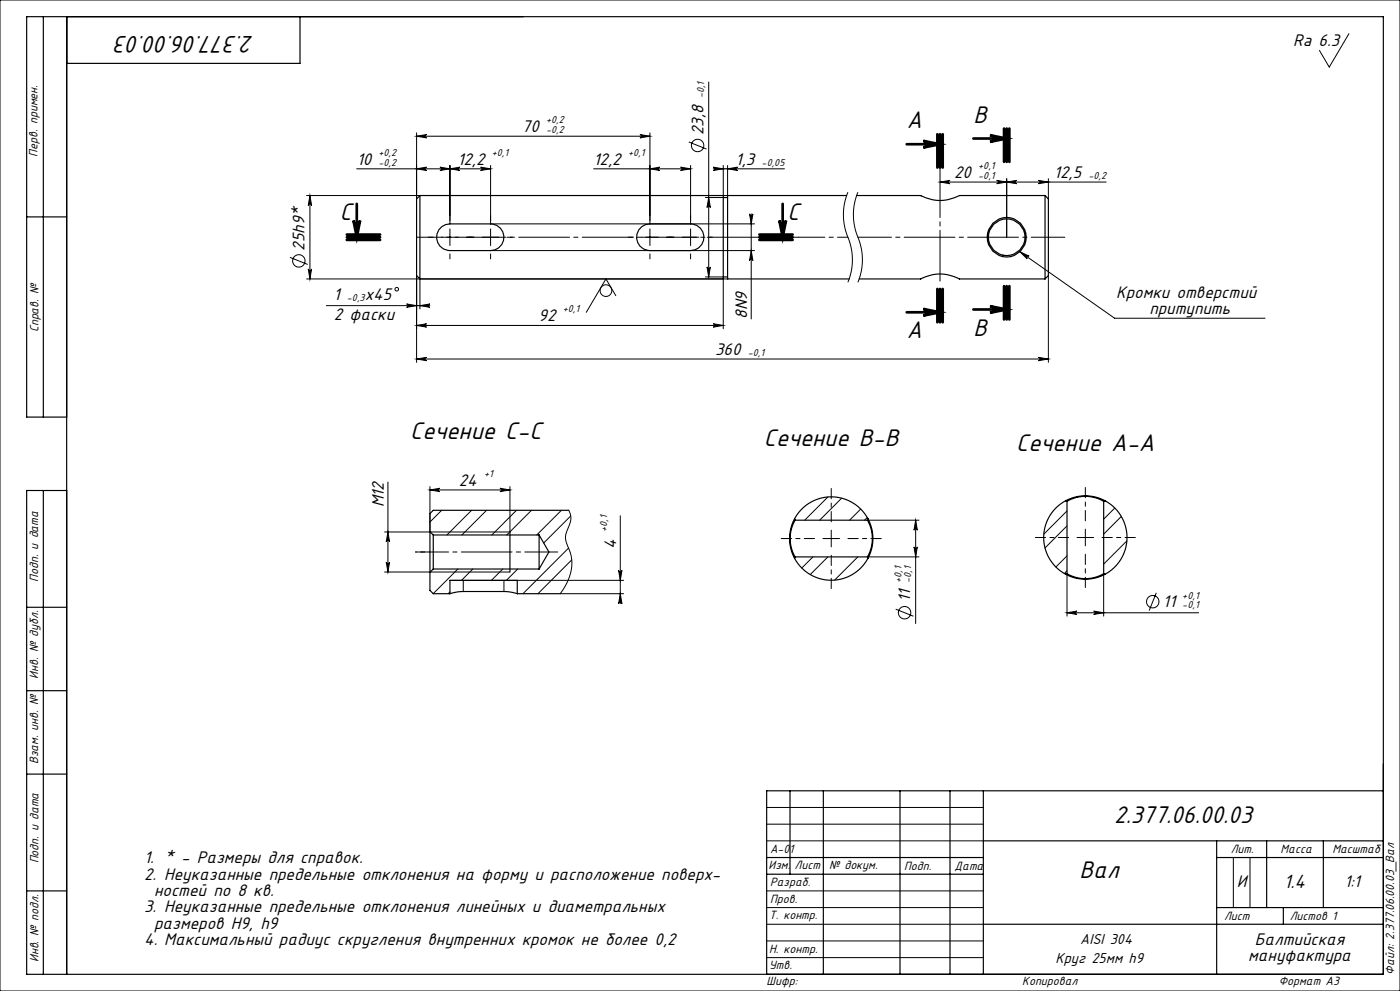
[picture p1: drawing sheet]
<svg xmlns="http://www.w3.org/2000/svg" width="420mm" height="297mm" viewBox="0 0 420 297" stroke-linecap="round" stroke-linejoin="round" font-family="sans-serif">
<g fill="none" stroke="#000" stroke-width=".3">
<path d="M0 0h420v297h-420zM404.7 10.1l-5.9 10-3-5M125 39.8v19.8M195 39.8v27.3M212.6 24.6v58.4M93 58.6l.5 3a.5 .5 0 0 0-.5-.5 .5 .5 0 0 0-.5 .5zM93 58.6v25M107 50.6h40.2M125 40.8h70M125 50.6l3-.5a.5 .5 0 0 0-.5 .5 .5 .5 0 0 0 .5 .5zM125 40.8l3-.5a.5 .5 0 0 0-.5 .5 .5 .5 0 0 0 .5 .5zM132 50.1l3 .5-3 .5a.5 .5 0 0 0 .5-.5 .5 .5 0 0 0-.5-.5z"/>
<path d="M135 49.6v17.5M135 50.6l3-.5a.5 .5 0 0 0-.5 .5 .5 .5 0 0 0 .5 .5zM144.2 50.1l3 .5-3 .5a.5 .5 0 0 0 .5-.5 .5 .5 0 0 0-.5-.5zM147.2 49.6v17.5h79.2M178.1 50.6h29.1M192 40.3l3 .5-3 .5a.5 .5 0 0 0 .5-.5 .5 .5 0 0 0-.5-.5zM195 50.6l3-.5a.5 .5 0 0 0-.5 .5 .5 .5 0 0 0 .5 .5zM204.2 50.1l3 .5-3 .5a.5 .5 0 0 0 .5-.5 .5 .5 0 0 0-.5-.5zM206.6 42.5l5.3 2.2M207.2 49.6v17.5M211.6 59.2h5.4M212.6 59.2l.5 3a.5 .5 0 0 0-.5-.5 .5 .5 0 0 0-.5 .5z"/>
<path d="M214 50.6h21.3M214 50.1l3 .5-3 .5a.5 .5 0 0 0 .5-.5 .5 .5 0 0 0-.5-.5zM217 49.6v9M218.3 49.6v9h-126.3M218.3 50.6l3-.5a.5 .5 0 0 0-.5 .5 .5 .5 0 0 0 .5 .5zM254.4 57.6a18.5 18.5 0 0 0 .6 15.2 17.5 17.5 0 0 1-.6 11.8M257.4 57.6a18.5 18.5 0 0 0 .6 15.2 17.5 17.5 0 0 1-.6 11.8M282 54.6h49.9M282 54.6l3-.5a.5 .5 0 0 0-.5 .5 .5 .5 0 0 0 .5 .5zM299 54.1l3 .5-3 .5a.5 .5 0 0 0 .5-.5 .5 .5 0 0 0-.5-.5zM302 54.6l3-.5a.5 .5 0 0 0-.5 .5 .5 .5 0 0 0 .5 .5zM302 53.6v17.5"/>
<path d="M311.5 54.1l3 .5-3 .5a.5 .5 0 0 0 .5-.5 .5 .5 0 0 0-.5-.5zM314.5 53.6v6M87 77.1l5.3 2.2M132.5 71.1h5M135 68.6v5M147.2 75.1h79.2M192.5 71.1h5M195 68.6v5M212.1 80a.5 .5 0 0 0 .5 .5 .5 .5 0 0 0 .5-.5l-.5 3zM224.9 64.1a.5 .5 0 0 0 .5 .5 .5 .5 0 0 0 .5-.5l-.5 3zM225.4 75.1l.5 3a.5 .5 0 0 0-.5-.5 .5 .5 0 0 0-.5 .5zM225.4 64.1v31.5"/>
<path d="M306 75.5l28.4 19.9h45.1M306 75.5l2.7 1.3a.5 .5 0 0 0-.6 .1 .5 .5 0 0 0 .1 .7zM92 83.6h126.3M92.5 80.6a.5 .5 0 0 0 .5 .5 .5 .5 0 0 0 .5-.5l-.5 3zM97.9 91.6h31.1M122 91.1l3 .5-3 .5a.5 .5 0 0 0 .5-.5 .5 .5 0 0 0-.5-.5zM125 82.6v26M125 97.5h92M125 97.5l3-.5a.5 .5 0 0 0-.5 .5 .5 .5 0 0 0 .5 .5zM126 83.6v9M126 91.6l3-.5a.5 .5 0 0 0-.5 .5 .5 .5 0 0 0 .5 .5zM184.7 88.6l-2.9-5-5.9 10"/>
<path d="M211.6 83h5.4M214 97l3 .5-3 .5a.5 .5 0 0 0 .5-.5 .5 .5 0 0 0-.5-.5zM217 83.6v14.9M314.5 82.6v26M125 107.6h189.5M125 107.6l3-.5a.5 .5 0 0 0-.5 .5 .5 .5 0 0 0 .5 .5zM311.5 107.1l3 .5-3 .5a.5 .5 0 0 0 .5-.5 .5 .5 0 0 0-.5-.5zM116.4 144.5v26.9M116.4 159.4l.5 3a.5 .5 0 0 0-.5-.4 .5 .5 0 0 0-.5 .4zM129 145.8v13.6h-13.6M129 146.8h24M129 146.8l3-.5a.5 .5 0 0 0-.5 .5 .5 .5 0 0 0 .5 .5z"/>
<path d="M132.5 152.9l-3.5 3.6M141.5 152.9l-7.4 7.4M146 152.9l-7.4 7.4M150 146.3l3 .5-3 .5a.5 .5 0 0 0 .5-.5 .5 .5 0 0 0-.5-.5zM153 145.8v13.6h-23.9M155 152.9l-7.4 7.4M159.4 152.9l-7.4 7.4M168.4 152.9l-7.4 7.4M170.6 152.9l.6 1.5v1.3l-1.4 4.1-.1 1.5 1.6 5.3 .2 3.3-.4 1.9-.7 2.1-2.3 4h19M171.2 154.6l-8.1 8.1M186.1 154.6v26.3M248.4 148.9l-7 7"/>
<path d="M249.4 158.9v5M252.5 149.3l-6.6 6.6M258.2 152.6l-3.3 3.3M260.2 155.1l-.8 .8M260.2 155.9h15.5M274.7 155.9l.5 3a.5 .5 0 0 0-.5-.5 .5 .5 0 0 0-.5 .5zM274.7 155.9v31M320.1 153.1l-7 7M320.1 157.6l-6.6 6.6M325.6 158.6v5M334.4 152.3l-3.3 3.3M336.4 154.8l-5.3 5.3"/>
<path d="M115.4 171.4h13.6M115.9 168.4a.5 .5 0 0 0 .5 .5 .5 .5 0 0 0 .5-.5l-.5 3zM129.1 171.4h23.9M135 173.9h52.1M135 177.4l-.6 .5M137.4 170.5l-7.4 7.4M139 173.9v3.4M141.8 170.5l-3.4 3.4M150.8 170.5l-3.4 3.4M151.2 173.9v3.4M155.3 170.5l-3.4 3.4M170.6 164.3l-13.7 13.6"/>
<path d="M171.5 167.8l-10.1 10.1M185.6 170.9a.5 .5 0 0 0 .5 .5 .5 .5 0 0 0 .5-.5l-.5 3zM186.1 177.9l.5 3a.5 .5 0 0 0-.5-.4 .5 .5 0 0 0-.5 .4zM243.9 166.9l-3.4 3.3M246.9 161.4h5M248.4 166.9l-5.3 5.3M257.3 166.9l-6.9 7M260.2 166.9h15.5M274.2 163.9a.5 .5 0 0 0 .5 .5 .5 .5 0 0 0 .5-.5l-.5 3zM320.1 171.9v12.7M320.1 166.6l-3.3 3.3M320.1 171.1l-.8 .8"/>
<path d="M323.1 161.1h5M331.1 171.9v12.7M338.1 162.1l-7 7M346.9 177.7l-2.1 5.3M268.7 182.6l5.3 2.1M320.1 183.6h39.5M320.1 183.6l3-.5a.5 .5 0 0 0-.5 .5 .5 .5 0 0 0 .5 .5zM328.1 183.1l3 .5-3 .5a.5 .5 0 0 0 .5-.5 .5 .5 0 0 0-.5-.5zM230 242h65M230 247h65M230 252h65M370 257v15"/>
<path d="M375 257v15M230 277h65M230 272h65M230 267h65M230 287h65M230 282h65"/>
<circle cx="209.3" cy="43.6" r="1.86"/>
<circle cx="89.7" cy="78.2" r="1.86"/>
<circle cx="119" cy="86.7" r=".53"/>
<circle cx="181.8" cy="87.1" r="1.75"/>
<circle cx="271.4" cy="183.6" r="1.86"/>
<circle cx="345.8" cy="180.3" r="1.86"/>
</g>
<g fill="none" stroke="#000" stroke-width=".35">
<path d="M13 5v120M20 5v287M90 5v14h-70M126 58.6l-1 1v23l1 1M126 58.6v25M126 58.6h91v25h-91M217 59.2h1.3M254 58.6h-35.7v25h36.5M257 58.6h19.2M276.2 58.6a12.2 12.2 0 0 0 11.7 0h25.6M276.2 58.6l.1 .1M313.5 58.6v25"/>
<path d="M313.5 58.6l1 1v23l-1 1M8 65h12M132.6 67.9l1.1-.6 1.3-.2h12.2a4 4 0 0 1 4 4 4 4 0 0 1-4 4h-12.2a4 4 0 0 1-3.8-2.7 4 4 0 0 1 1.4-4.5zM192.6 67.9l1.1-.6 1.3-.2h12.2a4 4 0 0 1 4 4 4 4 0 0 1-4 4h-12.2a4 4 0 0 1-3.8-2.7 4 4 0 0 1 1.4-4.5zM217 83h1.3M257.8 83.6h18.4M276.2 83.6a12.2 12.2 0 0 1 11.7 0M276.3 83.5l-.1 .1M287.7 83.5l.2 .1M287.9 83.6h25.6M20 125h-12v-120h407v287h-407v-145h12M13 147v145"/>
<path d="M129 159.3v12.2M129 159.3l1 1M153 159.4v12M170.6 152.9h-40.6l-1 1v5.4M238.4 155.5a12.5 12.5 0 0 0 0 11.8M238.4 155.5l.1 .4M238.4 155.5a12.5 12.5 0 0 1 22 0M238.5 155.9a11 11 0 0 0 0 11M238.5 155.9h21.7M260.2 155.9a11 11 0 0 1 0 11M260.4 155.5l-.2 .4M260.4 155.5a12.5 12.5 0 0 1 0 11.8"/>
<path d="M319.8 150a12.5 12.5 0 0 1 11.7 .1M320.1 150.2l-.4-.1a12.5 12.5 0 0 0 0 22M320.1 150.2a11 11 0 0 1 11 0M320.1 150.2v21.7M331.1 150.2v21.7M331.5 150.1a12.5 12.5 0 0 1 0 22l-.4-.2M331.5 150.1l-.4 .1M129 171.5v5.4l1 1h5M130 160.3v10.2M130 170.5l-1 1M130 170.5h31.7M130 160.3h31.7"/>
<path d="M135 177.9l2.1-.5 1.9-.1h12.8l3.4 .6M135 177.9v-4h20.2v4M155.2 177.9h12.9M161.7 160.3v10.2M161.7 160.3l3 5.1-3 5.1M238.4 167.3a12.5 12.5 0 0 0 22 0M238.5 166.9l-.1 .4M238.5 166.9h21.7M260.2 166.9l.2 .4M319.7 172.1a12.5 12.5 0 0 0 11.7 .1M320.1 171.9l-.4 .2M320.1 171.9a11 11 0 0 0 11 0"/>
<path d="M8 182h12M8 207h12M8 232h12M237 237v25M247 237v55M270 237v55M285 237v55M295 237v55M415 237h-185v55M230 257h65M295 252h120M365 252v40"/>
<path d="M365 257h50M380 252v20M397 252v20M8 267h12M230 262h65M295 277h120M365 272h50M385 272v5"/>
<circle cx="302" cy="71.1" r="5.5"/>
<circle cx="302" cy="71.1" r="5.9"/>
</g>
<path d="M277 42.2l5 1-5 1a1 1 0 0 0 1-1 1 1 0 0 0-1-1zM297 40.5l5 1-5 1a1 1 0 0 0 1-1 1 1 0 0 0-1-1zM106 66.1a1 1 0 0 0 1 .9 1 1 0 0 0 1-.9l-1 5zM233.8 66.1a1 1 0 0 0 1 .9 1 1 0 0 0 1-.9l-1 5zM277 92.6l5 1-5 1a1 1 0 0 0 1-1 1 1 0 0 0-1-1zM297 91.7l5 1-5 1a1 1 0 0 0 1-1 1 1 0 0 0-1-1z" fill="none" stroke="#000" stroke-width=".8" stroke-linecap="butt"/>
<path d="M249.4 156.4v-10M325.6 156.1v-10M244.4 161.4h-10M249.4 166.4v10M254.4 161.4h10M320.6 161.1h-10M325.6 166.1v10M330.6 161.1h10" fill="none" stroke="#000" stroke-width=".3" stroke-dasharray="15.2 1.3 1.3 1.3" stroke-dashoffset="12.1"/>
<g fill="none" stroke="#000" stroke-width=".3" stroke-dasharray="15.2 1.3 1.3 1.3">
<path d="M130 71.1h-1.5M135 66.1v-1.5M135 76.1v1.5M140 71.1h1.5M140 71.1h2.2M142.2 71.1h-1.5M147.2 71.1v-2.5M147.2 71.1h-2.5M147.2 71.1v2.5M147.2 71.1h2.5M147.2 66.1v-1.5M147.2 76.1v1.5"/>
<path d="M152.2 71.1h1.5M190 71.1h-1.5M195 66.1v-1.5M195 76.1v1.5M200 71.1h1.5M200 71.1h2.2M202.2 71.1h-1.5M207.2 71.1v-2.5M207.2 71.1h-2.5M207.2 71.1v2.5M207.2 71.1h2.5M207.2 66.1v-1.5"/>
<path d="M207.2 76.1v1.5M212.2 71.1h1.5"/>
</g>
<g fill="none" stroke="#000" stroke-width=".8">
<path d="M301.2 38.5v10M302 38.5v10M302.8 38.5v10M272 43.2h10M281.2 40.2v10M282 40.2v10M282.8 40.2v10M292 41.5h10M104 71.1h10M104 70.3h10M104 71.9h10M107 61.1v10"/>
<path d="M227.8 71.1h10M227.8 70.3h10M227.8 71.9h10M234.8 61.1v10M272 93.6h10M281.2 86.6v10M282 86.6v10M282.8 86.6v10M292 92.7h10M301.2 85.7v10M302 85.7v10M302.8 85.7v10z"/>
</g>
<path d="M129 165.4h-4.3" fill="none" stroke="#000" stroke-width=".3" stroke-dasharray="15.2 1.3 1.3 1.3" stroke-dashoffset="15"/>
<path d="M124.7 165.4h42.6" fill="none" stroke="#000" stroke-width=".3" stroke-dasharray="15.2 1.3 1.3 1.3" stroke-dashoffset="5.3"/>
<path d="M125 71.1h114.6" fill="none" stroke="#000" stroke-width=".3" stroke-dasharray="15.2 1.3 1.3 1.3" stroke-dashoffset="7.5"/>
<path d="M239.6 71.1h14.8" fill="none" stroke="#000" stroke-width=".3" stroke-dasharray="15.2 1.3 1.3 1.3" stroke-dashoffset="7.4"/>
<path d="M257.4 71.1h62" fill="none" stroke="#000" stroke-width=".3" stroke-dasharray="15.2 1.3 1.3 1.3" stroke-dashoffset="5.2"/>
<path d="M282 49.6v35" fill="none" stroke="#000" stroke-width=".3" stroke-dasharray="15.2 1.3 1.3 1.3" stroke-dashoffset="-.3"/>
<g fill="#000">
<path d="M306 75.5l2.7 1.3a.5 .5 0 0 0-.6 .1 .5 .5 0 0 0 .1 .7z"/>
<path d="M297 40.5l5 1-5 1a1 1 0 0 0 1-1 1 1 0 0 0-1-1zM297 91.7l5 1-5 1a1 1 0 0 0 1-1 1 1 0 0 0-1-1z"/>
<path d="M224.9 64.1a.5 .5 0 0 0 .5 .5 .5 .5 0 0 0 .5-.5l-.5 3zM225.4 75.1l.5 3a.5 .5 0 0 0-.5-.5 .5 .5 0 0 0-.5 .5zM274.7 155.9l.5 3a.5 .5 0 0 0-.5-.5 .5 .5 0 0 0-.5 .5zM274.2 163.9a.5 .5 0 0 0 .5 .5 .5 .5 0 0 0 .5-.5l-.5 3zM185.6 170.9a.5 .5 0 0 0 .5 .5 .5 .5 0 0 0 .5-.5l-.5 3zM186.1 177.9l.5 3a.5 .5 0 0 0-.5-.4 .5 .5 0 0 0-.5 .4zM116.4 159.4l.5 3a.5 .5 0 0 0-.5-.4 .5 .5 0 0 0-.5 .4zM115.9 168.4a.5 .5 0 0 0 .5 .5 .5 .5 0 0 0 .5-.5l-.5 3z"/>
<path d="M233.8 66.1a1 1 0 0 0 1 .9 1 1 0 0 0 1-.9l-1 5zM106 66.1a1 1 0 0 0 1 .9 1 1 0 0 0 1-.9l-1 5zM277 42.2l5 1-5 1a1 1 0 0 0 1-1 1 1 0 0 0-1-1zM277 92.6l5 1-5 1a1 1 0 0 0 1-1 1 1 0 0 0-1-1z"/>
<path d="M92.5 80.6a.5 .5 0 0 0 .5 .5 .5 .5 0 0 0 .5-.5l-.5 3zM93 58.6l.5 3a.5 .5 0 0 0-.5-.5 .5 .5 0 0 0-.5 .5zM212.1 80a.5 .5 0 0 0 .5 .5 .5 .5 0 0 0 .5-.5l-.5 3zM212.6 59.2l.5 3a.5 .5 0 0 0-.5-.5 .5 .5 0 0 0-.5 .5z"/>
<path d="M122 91.1l3 .5-3 .5a.5 .5 0 0 0 .5-.5 .5 .5 0 0 0-.5-.5zM126 91.6l3-.5a.5 .5 0 0 0-.5 .5 .5 .5 0 0 0 .5 .5zM125 107.6l3-.5a.5 .5 0 0 0-.5 .5 .5 .5 0 0 0 .5 .5zM311.5 107.1l3 .5-3 .5a.5 .5 0 0 0 .5-.5 .5 .5 0 0 0-.5-.5zM214 50.1l3 .5-3 .5a.5 .5 0 0 0 .5-.5 .5 .5 0 0 0-.5-.5zM218.3 50.6l3-.5a.5 .5 0 0 0-.5 .5 .5 .5 0 0 0 .5 .5zM302 54.6l3-.5a.5 .5 0 0 0-.5 .5 .5 .5 0 0 0 .5 .5zM311.5 54.1l3 .5-3 .5a.5 .5 0 0 0 .5-.5 .5 .5 0 0 0-.5-.5zM129 146.8l3-.5a.5 .5 0 0 0-.5 .5 .5 .5 0 0 0 .5 .5zM150 146.3l3 .5-3 .5a.5 .5 0 0 0 .5-.5 .5 .5 0 0 0-.5-.5zM320.1 183.6l3-.5a.5 .5 0 0 0-.5 .5 .5 .5 0 0 0 .5 .5zM328.1 183.1l3 .5-3 .5a.5 .5 0 0 0 .5-.5 .5 .5 0 0 0-.5-.5z"/>
<path d="M214 97l3 .5-3 .5a.5 .5 0 0 0 .5-.5 .5 .5 0 0 0-.5-.5zM125 97.5l3-.5a.5 .5 0 0 0-.5 .5 .5 .5 0 0 0 .5 .5zM132 50.1l3 .5-3 .5a.5 .5 0 0 0 .5-.5 .5 .5 0 0 0-.5-.5zM125 50.6l3-.5a.5 .5 0 0 0-.5 .5 .5 .5 0 0 0 .5 .5zM144.2 50.1l3 .5-3 .5a.5 .5 0 0 0 .5-.5 .5 .5 0 0 0-.5-.5zM135 50.6l3-.5a.5 .5 0 0 0-.5 .5 .5 .5 0 0 0 .5 .5zM192 40.3l3 .5-3 .5a.5 .5 0 0 0 .5-.5 .5 .5 0 0 0-.5-.5zM125 40.8l3-.5a.5 .5 0 0 0-.5 .5 .5 .5 0 0 0 .5 .5zM204.2 50.1l3 .5-3 .5a.5 .5 0 0 0 .5-.5 .5 .5 0 0 0-.5-.5zM195 50.6l3-.5a.5 .5 0 0 0-.5 .5 .5 .5 0 0 0 .5 .5zM299 54.1l3 .5-3 .5a.5 .5 0 0 0 .5-.5 .5 .5 0 0 0-.5-.5zM282 54.6l3-.5a.5 .5 0 0 0-.5 .5 .5 .5 0 0 0 .5 .5z"/>
</g>
<g font-size="8">
<text x="76.2" y="10.7" transform="rotate(-180 76.2 10.7)">2.377.06.00.03</text>
<text x="272" y="38.4">A</text>
<text x="292" y="36.7">B</text>
<text x="102" y="65.8">C</text>
<text x="236.2" y="65.8">C</text>
<text x="272" y="101.4">A</text>
<text x="292" y="100.6">B</text>
<text x="123.1" y="131.6">Сечение C-C</text>
<text x="229.2" y="133.6">Сечение B-B</text>
<text x="304.9" y="135.1">Сечение A-A</text>
<text x="334.2" y="246.6">2.377.06.00.03</text>
<text x="323.9" y="263.1">Вал</text>
</g>
<text font-size="6.4" x="385.1" y="266">1.4</text>
<g font-size="5.6">
<text x="388" y="13.8">Ra 6.3</text>
<text x="156.6" y="39.6">70</text>
<text x="211" y="40.5" transform="rotate(-90 211 40.5)">23,8</text>
<text x="107" y="49.3">10</text>
<text x="137.2" y="49.3">12,2</text>
<text x="178.1" y="49.3">12,2</text>
<text x="220.7" y="49.3">1,3</text>
<text x="286.2" y="53.3">20</text>
<text x="316.2" y="53.3">12,5</text>
<text x="91.4" y="75.1" transform="rotate(-90 91.4 75.1)">25h9*</text>
<text x="100.1" y="90">1</text>
<text x="109.4" y="90">x45</text>
<text x="334.8" y="89.2">Кромки отверстий</text>
<text x="100.1" y="95.9">2 фаски</text>
<text x="224.1" y="95.6" transform="rotate(-90 224.1 95.6)">8N9</text>
<text x="344.8" y="94.1">притупить</text>
<text x="161.6" y="96.3">92</text>
<text x="214.5" y="106.3">360</text>
<text x="137.7" y="145.6">24</text>
<text x="115.1" y="152.1" transform="rotate(-90 115.1 152.1)">M12</text>
<text x="184.8" y="164.5" transform="rotate(-90 184.8 164.5)">4</text>
<text x="273.1" y="180.6" transform="rotate(-90 273.1 180.6)">11</text>
<text x="348.9" y="182">11</text>
<text x="43.2" y="258.7">1. * - Размеры для справок.</text>
<text x="43.2" y="263.6">2. Неуказанные предельные отклонения на форму и расположение поверх-</text>
<text x="46.2" y="268.5">ностей по 8 кв.</text>
<text x="371.1" y="265.7">И</text>
<text x="403.4" y="265.8">1:1</text>
<text x="43.2" y="273.4">3. Неуказанные предельные отклонения линейных и диаметральных</text>
<text x="46.2" y="278.3">размеров Н9, h9</text>
<text x="43.2" y="283.2">4. Максимальный радиус скругления внутренних кромок не более 0,2</text>
<text x="376.5" y="283.2">Балтийская</text>
<text x="374.5" y="288.1">мануфактура</text>
</g>
<g font-size="4.8">
<text x="324.1" y="283">AISI 304</text>
<text x="316.6" y="288.6">Круг 25мм h9</text>
</g>
<g font-size="4">
<text x="11.3" y="46.9" transform="rotate(-90 11.3 46.9)">Перв. примен.</text>
<text x="11.5" y="99.6" transform="rotate(-90 11.5 99.6)">Справ. №</text>
<text x="11.4" y="174.4" transform="rotate(-90 11.4 174.4)">Подп. и дата</text>
<text x="11.5" y="203.4" transform="rotate(-90 11.5 203.4)">Инв. № дубл.</text>
<text x="11.5" y="229" transform="rotate(-90 11.5 229)">Взам. инв. №</text>
<text x="231" y="255.5">А-01</text>
<text x="369.2" y="255.6">Лит.</text>
<text x="384.2" y="255.6">Масса</text>
<text x="399.7" y="255.6">Масштаб</text>
<text x="11.5" y="258.8" transform="rotate(-90 11.5 258.8)">Подп. и дата</text>
<text x="230.6" y="260.5">Изм.</text>
<text x="238.4" y="260.5">Лист</text>
<text x="248.7" y="260.5">№ докум.</text>
<text x="271.3" y="260.6">Подп.</text>
<text x="286.4" y="260.6">Дата</text>
<text x="231" y="265.6">Разраб.</text>
<text x="230.7" y="275.4">Т. контр.</text>
<text x="231" y="270.8">Пров.</text>
<text x="367.2" y="275.6">Лист</text>
<text x="386.9" y="275.6">Листов 1</text>
<text x="230.7" y="285.6">Н. контр.</text>
<text x="11.5" y="288.4" transform="rotate(-90 11.5 288.4)">Инв. № подл.</text>
<text x="230.7" y="290.4">Утв.</text>
<text x="418.3" y="292.1" transform="rotate(-90 418.3 292.1)">Файл: 2.377.06.00.03_Вал</text>
<text x="230" y="295.3">Шифр:</text>
<text x="306.7" y="295.3">Копировал</text>
<text x="383.6" y="295.1">Формат A3</text>
</g>
<g font-size="3.4">
<text x="211.3" y="29.5" transform="rotate(-90 211.3 29.5)">-0,1</text>
<text x="163.8" y="36.9">+0,2</text>
<text x="163.8" y="39.9">-0,2</text>
<text x="113.5" y="46.7">+0,2</text>
<text x="147.6" y="46.7">+0,1</text>
<text x="188.4" y="46.7">+0,1</text>
<text x="113.5" y="49.6">-0,2</text>
<text x="228.5" y="49.6">-0,05</text>
<text x="293.5" y="50.7">+0,1</text>
<text x="293.5" y="53.6">-0,1</text>
<text x="326.5" y="53.6">-0,2</text>
<text x="104.1" y="90.3">-0,3</text>
<text x="168.8" y="93.6">+0,1</text>
<text x="224.3" y="106.6">-0,1</text>
<text x="145.3" y="142.9">+1</text>
<text x="182.2" y="159.5" transform="rotate(-90 182.2 159.5)">+0,1</text>
<text x="270.4" y="174.8" transform="rotate(-90 270.4 174.8)">+0,1</text>
<text x="273.4" y="174.8" transform="rotate(-90 273.4 174.8)">-0,1</text>
<text x="354.7" y="179.4">+0,1</text>
<text x="354.7" y="182.3">-0,1</text>
</g>
</svg>
